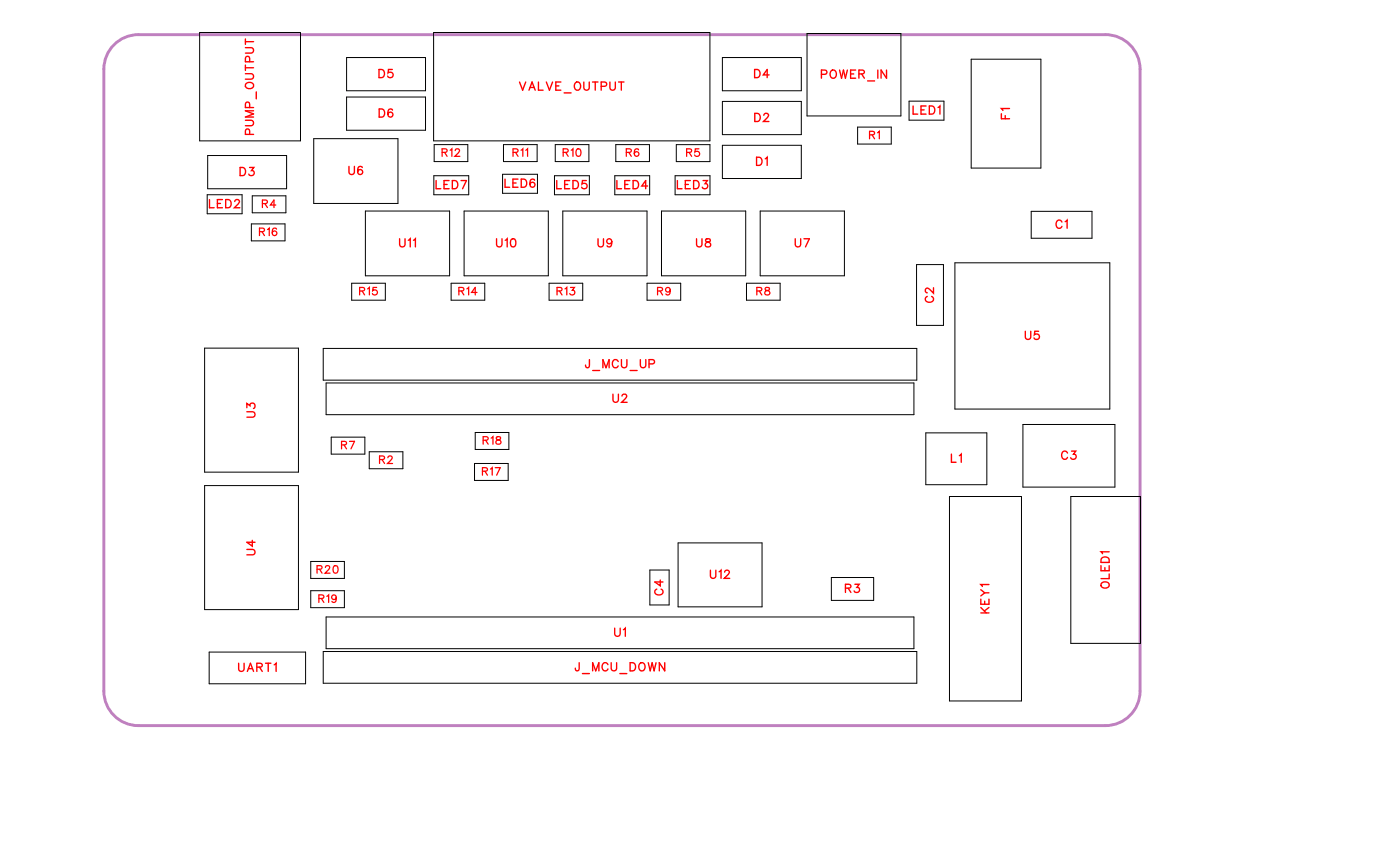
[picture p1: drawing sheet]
<svg xmlns="http://www.w3.org/2000/svg" width="122mm" height="73mm" viewBox="0 0 122 73" stroke-linecap="round" stroke-linejoin="round" font-family="sans-serif">
<path d="M10.1 3.7l.6-.4 .6-.2 .7-.1h84a3 3 0 0 1 3 3v54a3 3 0 0 1-3 3h-84a3 3 0 0 1-3-3v-54a3 3 0 0 1 1.1-2.3z" fill="none" stroke="#bf80bf" stroke-width=".25"/>
<g fill="none" stroke="#000" stroke-width=".09">
<path d="M17.3 2.8h8.8v9.4h-8.8zM18 16.9h3v1.7h-3zM18 13.5h6.9v2.9h-6.9zM21.8 19.4h3v1.5h-3zM21.9 17h2.9v1.5h-2.9zM27.2 12h7.4v5.7h-7.4zM30.1 5h6.9v2.9h-6.9zM30.1 8.4h6.9v2.9h-6.9zM31.7 18.3h7.4v5.7h-7.4zM37.7 2.8h24v9.4h-24zM37.7 15.3h3v1.6h-3zM37.7 12.6h2.9v1.4h-2.9z"/>
<path d="M40.3 18.3h7.3v5.7h-7.3zM43.6 15.1h3.1v1.7h-3.1zM43.7 12.6h3v1.4h-3zM48.2 15.3h3v1.6h-3zM48.2 12.6h2.9v1.4h-2.9zM48.9 18.3h7.3v5.7h-7.3zM53.4 15.3h3v1.6h-3zM53.5 12.6h2.9v1.4h-2.9zM57.5 18.3h7.3v5.7h-7.3zM58.6 15.3h3.1v1.6h-3.1zM58.7 12.6h3v1.4h-3zM62.7 5h6.9v2.9h-6.9z"/>
<path d="M62.7 8.8h6.9v2.9h-6.9zM62.7 12.6h6.9v2.9h-6.9zM66 18.3h7.3v5.7h-7.3zM70.1 2.9h8.1v7.2h-8.1zM74.5 11h2.9v1.5h-2.9zM79 8.8h3v1.6h-3zM84.4 5.1h6v9.5h-6zM89.6 18.4h5.2v2.3h-5.2zM17.8 30.2h8.1v10.8h-8.1zM28.1 30.3h51.5v2.7h-51.5zM28.3 33.3h51.1v2.7h-51.1zM28.8 38h2.9v1.4h-2.9z"/>
<path d="M30.5 24.6h3v1.5h-3zM32.1 39.2h2.9v1.5h-2.9zM39.2 24.6h2.9v1.5h-2.9zM41.3 37.6h2.9v1.4h-2.9zM47.7 24.6h2.9v1.5h-2.9zM56.2 24.6h2.9v1.5h-2.9zM64.8 24.6h3v1.5h-3zM79.6 23h2.3v5.3h-2.3zM80.4 37.6h5.3v4.5h-5.3zM82.9 22.8h13.5v12.7h-13.5zM88.8 36.9h8v5.4h-8zM17.8 42.2h8.1v10.7h-8.1z"/>
<path d="M18.2 56.6h8.3v2.8h-8.3zM27 48.8h2.9v1.4h-2.9zM27 51.3h2.9v1.5h-2.9zM28.1 56.6h51.5v2.7h-51.5zM28.3 53.6h51.1v2.7h-51.1zM41.2 40.2h2.9v1.5h-2.9zM56.4 49.5h1.7v3h-1.7zM58.9 47.1h7.3v5.6h-7.3zM72.2 50.1h3.7v2h-3.7zM82.5 43.1h6.2v17.8h-6.2zM93 43.1h6.1v12.8h-6.1z"/>
</g>
<g fill="none" stroke="#f00" stroke-width=".12">
<path d="M18.2 17.3v.7h.4M18.9 17.7h.2M19.3 17.3h-.4v.7h.4M19.6 17.3h.2a.38 .38 0 0 1 .3 .4 .38 .38 0 0 1-.3 .3h-.2zM20.4 17.5l.1-.2h.2l.1 .2-.1 .2-.3 .3h.4M20.9 14.5h.2a.38 .38 0 0 1 .2 .4 .38 .38 0 0 1-.2 .4h-.2zM21.3 10.4h.5l.2 .2-.1 .3h-.6M21.3 6.4h.5l.2 .2-.1 .2-.6 .1M21.3 4.1h.5l.2 .2-.1 .3h-.6M21.3 5.9h.7M21.3 3.4v.5M21.3 5.6v.5"/>
<path d="M21.3 3.6h.7M21.4 7.2a.35 .35 0 0 1 .4 0 .35 .35 0 0 1 .2 .4 .33 .33 0 0 1-.5 .1 .33 .33 0 0 1-.1-.5zM21.7 14.5h.3l-.2 .3a.24 .24 0 0 1 .2 .4 .24 .24 0 0 1-.4-.1M21.7 11.7v-.4l-.3-.1-.1 .5h.7M21.7 9.3v-.4h-.3l-.1 .4h.7M21.7 5.4v-.4l-.3-.1-.1 .5h.7M22 9.6h-.7l.7 .3-.7 .3h.7M22.3 8v.6M30.3 14.4v.6l.2 .2 .2-.1 .1-.7M31.5 14.5h-.1a.35 .35 0 0 0-.4 .2 .35 .35 0 0 0 .3 .5 .22 .22 0 0 0 .2-.2 .22 .22 0 0 0-.2-.3 .22 .22 0 0 0-.2 .2M32.9 6h.3a.38 .38 0 0 1 .2 .4 .38 .38 0 0 1-.2 .3h-.3zM32.9 9.5h.3a.38 .38 0 0 1 .2 .3 .38 .38 0 0 1-.2 .4h-.3z"/>
<path d="M34.1 6h-.4v.3a.25 .25 0 0 1 .4 0 .25 .25 0 0 1-.1 .4 .25 .25 0 0 1-.3-.1M34.1 9.6v-.1a.35 .35 0 0 0-.5 .3 .35 .35 0 0 0 .3 .4 .22 .22 0 0 0 .2-.2 .22 .22 0 0 0-.2-.3 .22 .22 0 0 0-.2 .2M37.9 15.7v.7h.4M38.6 16h.2M39 15.7h-.4v.7h.4M39.3 15.7h.2a.38 .38 0 0 1 .3 .3 .38 .38 0 0 1-.3 .4h-.2zM40 15.7h.5l-.3 .7M43.9 15.6v.7h.4M44.6 15.9h.2M45 15.6h-.4v.7h.4M45.1 7.1l.3 .7 .3-.7M45.3 15.6h.2a.38 .38 0 0 1 .3 .3 .38 .38 0 0 1-.3 .4h-.2z"/>
<path d="M45.9 7.8l.3-.7 .3 .7M46 7.6h.4M46.4 15.7v-.1a.35 .35 0 0 0-.4 .2 .35 .35 0 0 0 .2 .5 .22 .22 0 0 0 .3-.2 .22 .22 0 0 0-.2-.3 .22 .22 0 0 0-.3 .2M46.8 7.1v.7h.4M47.5 7.1l.2 .7 .3-.7M48.3 7.5h.2M48.4 15.7v.7h.4M48.7 7.1h-.4v.7h.4M49 8.1h.6M49 16h.3M49.5 15.7h-.5v.7h.5M49.8 15.7h.2a.38 .38 0 0 1 .2 .3 .38 .38 0 0 1-.2 .4h-.2z"/>
<path d="M50 7.2a.33 .33 0 0 1 .4 .3 .33 .33 0 0 1-.4 .3l-.1-.2zM50.7 7.1v.5l.2 .2 .2-.1 .1-.6M50.9 15.7h-.3v.3a.25 .25 0 0 1 .3 0 .25 .25 0 0 1 0 .4 .25 .25 0 0 1-.4-.1M51.5 7.1h.4M51.7 7.1v.7M52.2 7.5h.4l.1-.3-.5-.1v.7M53 7.1v.5l.2 .2 .2-.1v-.6M53.6 15.7v.7h.4M53.7 7.1h.5M54 7.1v.7M54.3 16h.2M54.7 15.7h-.4v.7h.4"/>
<path d="M55 15.7h.2a.38 .38 0 0 1 .3 .3 .38 .38 0 0 1-.3 .4h-.2zM56.2 16.2h-.5l.4-.5v.7M58.8 15.7v.7h.4M59.5 16h.3M60 15.7h-.5v.7h.5M60.2 15.7h.3a.38 .38 0 0 1 .2 .3 .38 .38 0 0 1-.2 .4h-.3zM61.1 15.7h.3l-.2 .3a.24 .24 0 0 1 .2 .3 .24 .24 0 0 1-.4 0M65.5 6h.3a.38 .38 0 0 1 .2 .4 .38 .38 0 0 1-.2 .3h-.3zM65.6 9.8h.2a.38 .38 0 0 1 .2 .4 .38 .38 0 0 1-.2 .4h-.2zM65.7 13.7h.2a.38 .38 0 0 1 .3 .3 .38 .38 0 0 1-.3 .4h-.2zM66.3 10l.2-.2h.1l.2 .2-.2 .2-.3 .4h.5M66.5 13.8l.1-.1v.7"/>
<path d="M66.8 6.5h-.5l.3-.5v.7M71.3 6.5l.4-.1 .1-.2-.5-.1v.7M72.2 6.2v-.1a.33 .33 0 0 1 .5 .3 .33 .33 0 0 1-.5 .4l-.1-.3zM72.9 6.1l.2 .7 .2-.7 .1 .7 .2-.7M73.9 6.4h.2M74.3 6.1h-.4v.7h.4M74.6 6.4h.4v-.2l-.4-.1v.7M74.8 6.4l.3 .4M75.4 7h.6M76.2 6.1v.7M77 6.1v.7l-.5-.7v.7M79.3 9.2v.7h.4"/>
<path d="M80 9.5h.3M80.4 9.2h-.4v.7h.4M80.7 9.2h.3a.38 .38 0 0 1 .2 .4 .38 .38 0 0 1-.2 .3h-.3zM81.5 9.3l.1-.1v.7M87 9.9v.4h.7M87.3 10v.3M87.7 9.4h-.7l.1 .2M92.2 19.3a.26 .26 0 0 0-.3-.2 .26 .26 0 0 0-.2 .3v.2a.26 .26 0 0 0 .2 .2 .26 .26 0 0 0 .3-.1M92.5 19.2l.2-.1v.7M21.4 35.8h.5l.2 .2v.2h-.7M21.4 35.4v-.4l.3 .2a.24 .24 0 0 1 .4-.1 .24 .24 0 0 1-.1 .4M34.7 20.7v.5l.2 .2 .2-.1 .1-.6"/>
<path d="M35.5 20.9l.1-.2v.7M35.9 20.9l.2-.2v.7M43.1 20.7v.5l.2 .2 .3-.1v-.6M43.9 20.9l.1-.2v.7M44.4 20.8l.1-.1a.37 .37 0 0 1 .3 .4 .37 .37 0 0 1-.3 .3 .45 .45 0 0 1-.1-.6zM51.2 31.2v.7h-.3v-.2M51.5 32.2h.6M51.9 20.7v.5l.2 .2 .3-.1v-.6M52.4 31.9v-.7l.2 .7 .3-.7v.7M53.1 21a.22 .22 0 0 1-.3 .2 .22 .22 0 0 1-.1-.4 .22 .22 0 0 1 .4 0v.2a.34 .34 0 0 1-.2 .4l-.2-.1M53.2 34.2v.5l.2 .2 .3-.1v-.6M53.7 31.4a.26 .26 0 0 0-.3-.2 .26 .26 0 0 0-.2 .3v.2a.26 .26 0 0 0 .2 .2 .26 .26 0 0 0 .3-.1"/>
<path d="M54 31.2v.5l.2 .2 .2-.1v-.6M54 34.4l.2-.2h.1l.1 .2-.1 .2-.3 .3h.5M54.7 32.2h.6M55.6 31.2v.5l.2 .2 .3-.1v-.6M56.4 31.6h.4v-.3l-.4-.1v.7M60.5 20.7v.5l.2 .2 .2-.1 .1-.6M61.3 20.8v.2l.3 .1 .1 .1a.24 .24 0 0 1-.2 .3 .24 .24 0 0 1-.2-.3l.4-.3v-.1zM69.1 20.7v.5l.2 .2 .2-.1v-.6M69.8 20.7h.5l-.3 .7M80.5 25.7a.26 .26 0 0 0-.1 .3 .26 .26 0 0 0 .2 .2h.2a.26 .26 0 0 0 .3-.2 .26 .26 0 0 0-.2-.3M81.1 25v.5l-.4-.4-.2-.1-.1 .2v.1l.1 .1M82.6 39.4v.7h.4"/>
<path d="M83.3 39.6l.2-.2v.7M89.1 28.8v.5l.2 .2 .2-.1v-.6M90.2 28.8h-.3l-.1 .3a.25 .25 0 0 1 .4 0 .25 .25 0 0 1 0 .3 .25 .25 0 0 1-.4-.1M92.7 39.3a.26 .26 0 0 0-.3-.1 .26 .26 0 0 0-.2 .2v.2a.26 .26 0 0 0 .2 .3 .26 .26 0 0 0 .3-.2M93.1 39.2h.3l-.2 .2a.24 .24 0 0 1 .2 .4 .24 .24 0 0 1-.4-.1M20.7 57.6v.5l.2 .2 .3-.1v-.6M21.4 47.7h.5l.2 .2v.2l-.7 .1M21.5 58.3l.3-.7 .2 .7M21.6 58.1h.3M21.9 46.9v.5l-.5-.3h.7M22.3 57.9h.4v-.2l-.4-.1v.7M22.5 57.9l.3 .4"/>
<path d="M23.1 57.6h.4M23.3 57.6v.7M23.8 57.7l.2-.1v.7M50.3 57.5v.7h-.3v-.2M50.6 58.5h.6M51.5 58.3v-.8l.2 .8 .3-.8v.8M52.8 57.7a.26 .26 0 0 0-.3-.2 .26 .26 0 0 0-.2 .3v.2a.26 .26 0 0 0 .2 .3 .26 .26 0 0 0 .3-.2M53.1 57.5v.6l.2 .2 .2-.1 .1-.7M53.4 54.5v.6l.2 .2 .2-.1 .1-.7M53.8 58.5h.6M54.1 54.7l.2-.2v.8M54.7 57.5h.3a.38 .38 0 0 1 .2 .4 .38 .38 0 0 1-.2 .4h-.3z"/>
<path d="M55.6 57.6a.33 .33 0 0 1 .4 .3 .33 .33 0 0 1-.4 .3l-.1-.2zM56.3 57.5l.2 .8 .1-.8 .2 .8 .2-.8M57 51.2a.26 .26 0 0 0-.1 .3 .26 .26 0 0 0 .2 .2h.2a.26 .26 0 0 0 .3-.2 .26 .26 0 0 0-.2-.3M57.3 50.4v.5l-.4-.4h.7M57.7 57.5v.8l-.4-.8v.8M61.7 49.5v.5l.2 .2 .2-.1 .1-.6M62.5 49.6l.1-.1v.7M62.9 49.7l.2-.2h.1l.1 .1-.1 .3-.3 .3h.5M73.4 51.1l.4-.1 .1-.1-.2-.2h-.3v.7M73.7 51.1l.2 .3M74.3 50.7h.3l-.2 .3a.24 .24 0 0 1 .2 .4 .24 .24 0 0 1-.4-.1M85.2 53.2h.7"/>
<path d="M85.2 52.8l.5 .4M85.2 52v.5h.7v-.5M85.2 51.2l.3 .3M85.5 52.2v.3M85.9 51.5h-.4l-.3 .2M85.9 50.8h-.7l.1 .1M85.9 52.8l-.4 .3M95.6 49.1v.5h.7v-.5M95.7 48.5a.39 .39 0 0 1 .6 .1v.2h-.7zM95.7 50.6a.35 .35 0 0 1 .4-.1 .35 .35 0 0 1 .2 .4 .33 .33 0 0 1-.5 .2 .33 .33 0 0 1-.1-.5zM96 49.3v.3M96.3 47.9h-.7l.2 .2"/>
<path d="M96.3 49.8v.4h-.7"/>
</g>
<g fill="none" stroke="#f00" stroke-width=".11">
<path d="M22.8 17.7l.4-.1v-.2h-.4v.6M23 17.7l.2 .3M23.2 19.9l.2-.1v.7M24 17.8h-.5l.3-.4v.6M24 19.9v-.1a.32 .32 0 0 0-.4 .3 .32 .32 0 0 0 .2 .4 .2 .2 0 0 0 .2-.2 .2 .2 0 0 0-.1-.2 .2 .2 0 0 0-.3 .1M38.4 13.2h.4v-.2l-.4-.1v.7M38.6 13.2l.2 .4M39.1 13l.1-.1v.7M39.5 13.1l.2-.2 .2 .1-.4 .6h.4M44.6 13.2h.3l.1-.2-.4-.1v.7M44.8 13.2l.2 .4M45.3 13l.1-.1v.7"/>
<path d="M45.7 13l.1-.1v.7M48.9 13.2h.4v-.2l-.4-.1v.7M49.1 13.2l.2 .4M49.6 13l.2-.1v.7M50.1 13a.32 .32 0 0 1 .4 .2 .32 .32 0 0 1-.2 .4l-.2-.1-.1-.3zM54.4 13.2h.4v-.2l-.4-.1v.7M54.6 13.2l.2 .4M55.5 13h-.1a.32 .32 0 0 0-.4 .2 .32 .32 0 0 0 .3 .4 .2 .2 0 0 0 .2-.2 .2 .2 0 0 0-.2-.2 .2 .2 0 0 0-.2 .2M59.6 13.2h.4v-.2l-.4-.1v.7M59.9 13.2l.2 .4M60.7 12.9h-.3v.3a.23 .23 0 0 1 .3 0 .23 .23 0 0 1 0 .3 .23 .23 0 0 1-.4 0M75.5 11.7h.4v-.2l-.4-.1v.7"/>
<path d="M75.7 11.7l.3 .4M76.2 11.5l.2-.1v.7M22.5 20.1h.4v-.2l-.4-.1v.7M22.8 20.1l.2 .4M29.7 38.6h.3l.1-.2-.4-.1v.7M29.9 38.6l.2 .4M30.4 38.3h.4l-.3 .7M31.2 25.3l.4-.1v-.2h-.4v.6M31.5 25.3l.2 .3M31.9 25.1l.2-.1v.6M32.7 25h-.3v.2a.23 .23 0 0 1 .3 0 .23 .23 0 0 1 0 .4 .23 .23 0 0 1-.4-.1M33 39.9h.3l.1-.2-.4-.1v.6"/>
<path d="M33.2 39.9l.2 .3M33.7 39.8l.1-.2 .3 .1-.4 .5h.4M39.9 25.3l.3-.1 .1-.2h-.4v.6M40.1 25.3l.2 .3M40.5 25.1l.2-.1v.6M41.4 25.4h-.4l.3-.4v.6M42 38.2h.3l.1-.2-.4-.1v.7M42.2 38.2l.2 .4M42.7 38l.1-.1v.7M43.1 38v.1l.3 .1 .1 .2a.22 .22 0 0 1-.2 .2 .22 .22 0 0 1-.2-.2l.4-.3-.1-.1zM48.4 25.3l.4-.1v-.2h-.4v.6M48.6 25.3l.2 .3"/>
<path d="M49.1 25.1l.1-.1v.6M49.6 25h.3l-.2 .2a.22 .22 0 0 1 .2 .4 .22 .22 0 0 1-.4-.1M57.1 25.3l.4-.1v-.2h-.4v.6M57.3 25.3l.2 .3M58.2 25.2a.2 .2 0 0 1-.3 .1 .2 .2 0 0 1 0-.3 .2 .2 0 0 1 .3 .1v.1a.31 .31 0 0 1-.2 .4l-.2-.1M65.7 25.3l.4-.1v-.2h-.4v.6M65.9 25.3l.3 .3M66.5 25v.2l.3 .1 .1 .1a.22 .22 0 0 1-.3 .2 .22 .22 0 0 1-.2-.2l.4-.3v-.1zM27.5 49.4h.4v-.2l-.4-.1v.7M27.7 52l.4-.1v-.2h-.4v.6M27.8 49.4l.2 .4M27.9 52l.2 .3"/>
<path d="M28.3 49.3l.1-.2 .2 .1-.4 .6h.5M28.4 51.8l.1-.1v.6M29 49.2a.32 .32 0 0 1 .4 .2 .32 .32 0 0 1-.2 .4l-.2-.2-.1-.2zM29.2 51.9a.2 .2 0 0 1-.3 .1 .2 .2 0 0 1-.1-.3 .21 .21 0 0 1 .4 .1v.1a.31 .31 0 0 1-.2 .4l-.2-.1M41.9 40.9h.4v-.2l-.4-.1v.7M42.1 40.9l.2 .4M42.6 40.7l.2-.1v.7M43 40.6h.4l-.3 .7"/>
</g>
<g font-size="1.2" fill="#fff">
<text x="22.3" y="11.7" transform="rotate(-90 22.3 11.7)">PUMP_OUTPUT</text>
<text x="32.9" y="7">D5</text>
<text x="32.9" y="10.5">D6</text>
<text x="45.1" y="8.1">VALVE_OUTPUT</text>
<text x="65.5" y="7">D4</text>
<text x="65.5" y="10.8">D2</text>
<text x="71.3" y="7.1">POWER_IN</text>
<text x="79.2" y="10.2">LED1</text>
<text x="88" y="10.4" transform="rotate(-90 88 10.4)">F1</text>
<text x="20.8" y="15.5">D3</text>
<text x="30.2" y="15.5">U6</text>
<text x="37.8" y="16.7">LED7</text>
<text x="43.8" y="16.6">LED6</text>
<text x="48.3" y="16.7">LED5</text>
<text x="53.5" y="16.7">LED4</text>
<text x="58.8" y="16.7">LED3</text>
<text x="65.6" y="14.7">D1</text>
<text x="18.1" y="18.3">LED2</text>
<text x="34.6" y="21.7">U11</text>
<text x="43.1" y="21.7">U10</text>
<text x="51.9" y="21.7">U9</text>
<text x="60.4" y="21.7">U8</text>
<text x="69" y="21.7">U7</text>
<text x="91.7" y="20.1">C1</text>
<text x="81.4" y="26.3" transform="rotate(-90 81.4 26.3)">C2</text>
<text x="89" y="29.8">U5</text>
<text x="50.8" y="32.2">J_MCU_UP</text>
<text x="53.2" y="35.2">U2</text>
<text x="22.4" y="36.3" transform="rotate(-90 22.4 36.3)">U3</text>
<text x="82.6" y="40.4">L1</text>
<text x="92.1" y="40.2">C3</text>
<text x="22.4" y="48.2" transform="rotate(-90 22.4 48.2)">U4</text>
<text x="57.9" y="51.7" transform="rotate(-90 57.9 51.7)">C4</text>
<text x="61.6" y="50.5">U12</text>
<text x="73.4" y="51.7">R3</text>
<text x="86.2" y="53.3" transform="rotate(-90 86.2 53.3)">KEY1</text>
<text x="96.6" y="51.1" transform="rotate(-90 96.6 51.1)">OLED1</text>
<text x="20.7" y="58.6">UART1</text>
<text x="49.9" y="58.6">J_MCU_DOWN</text>
<text x="53.3" y="55.6">U1</text>
</g>
<g font-size="1.1" fill="#fff">
<text x="38.3" y="13.8">R12</text>
<text x="44.5" y="13.8">R11</text>
<text x="48.9" y="13.8">R10</text>
<text x="54.3" y="13.8">R6</text>
<text x="59.6" y="13.9">R5</text>
<text x="75.5" y="12.3">R1</text>
<text x="22.5" y="20.7">R16</text>
<text x="22.7" y="18.3">R4</text>
<text x="31.2" y="25.9">R15</text>
<text x="39.8" y="25.9">R14</text>
<text x="48.3" y="25.9">R13</text>
<text x="57.1" y="25.9">R9</text>
<text x="65.7" y="25.9">R8</text>
<text x="29.6" y="39.3">R7</text>
<text x="32.9" y="40.5">R2</text>
<text x="41.8" y="41.5">R17</text>
<text x="41.9" y="38.8">R18</text>
<text x="27.5" y="50">R20</text>
<text x="27.6" y="52.6">R19</text>
</g>
</svg>
